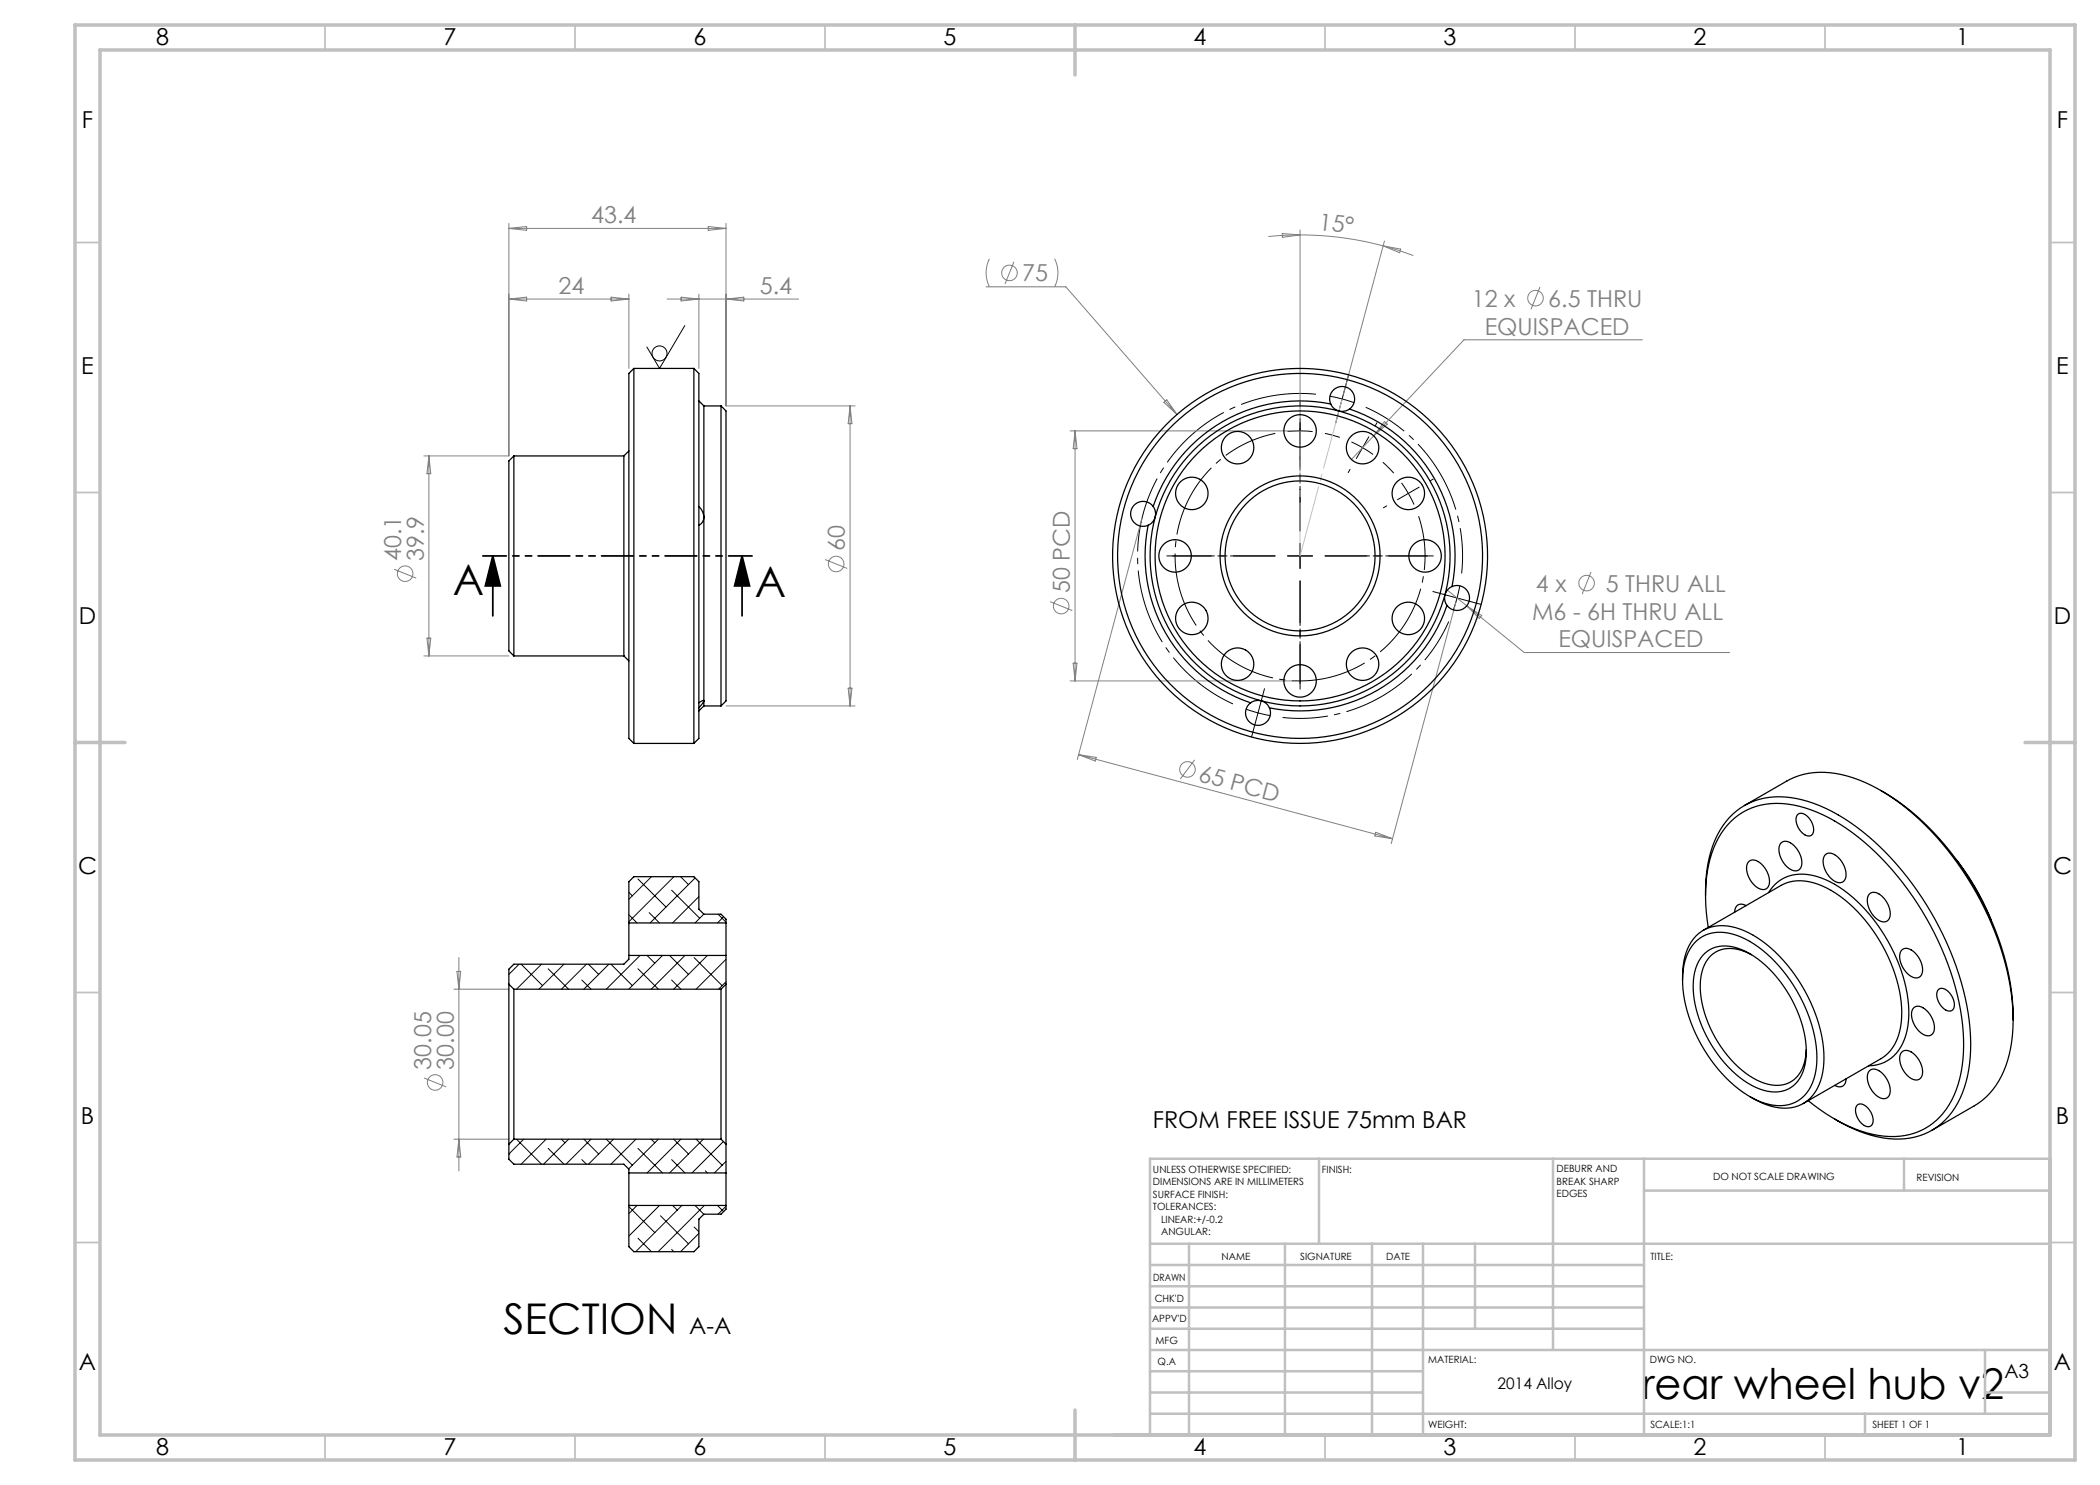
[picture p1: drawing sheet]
<svg xmlns="http://www.w3.org/2000/svg" width="420mm" height="297mm" viewBox="0 0 420 297" stroke-linecap="round" stroke-linejoin="round" font-family="sans-serif">
<g fill="none" stroke="#808080" stroke-width=".2">
<path d="M101.8 44.7v46.5h-17M101.8 45.7h43.4M101.8 45.7l3.5-.4v.8zM101.8 59.8l3.5-.4v.8zM101.8 59.8h24M122.2 59.4l3.6 .4-3.6 .4zM125.8 58.8v14.9M133.4 59.8h26.3M136.2 59.4l3.6 .4-3.6 .4zM139.8 58.8v14.9M141.6 45.3l3.6 .4-3.6 .4zM145.2 44.7v36.5h25.8"/>
<path d="M145.2 59.8l3.6-.4v.8zM197.2 57.4h16l22.2 25.5M197.9 51.8a6.3 6.3 0 0 0 0 5.6M202.8 52.4l-1.8 4.4M210.9 51.8a6.3 6.3 0 0 1 0 5.6M256.4 46.7l3.6 .3-3.5 .5zM260 46v37.5M260 47a64.2 64.2 0 0 1 16.6 2.2M260 47l-6.3 .3M276.6 49.2l3.5 .6-.2 .8zM276.6 49.2l6.1 1.9M276.9 48.2l-8.2 30.6"/>
<path d="M308 57.4l-1.8 4.5M328.5 68h-35.7l-22.5 23.9M85.8 91.2v40M85.8 91.2l.4 3.5h-.8zM170 81.2v60M170 81.2l.4 3.5h-.8zM214 86.2h45M215 86.2v50M215 86.2l.4 3.5h-.8zM232.8 80.5l.5-.5 2.1 2.9zM276.9 84.3l.6 .5-2.8 2.4zM78.8 113.8l4.5 1.8"/>
<path d="M165 111.9l4.5 1.8M228.4 103.7l-12.9 48.2M289.5 118l3.8 3.2M318.2 114.4l-1.8 4.4M84.8 131.2h17M85.4 127.6h.8l-.4 3.6zM169.6 137.6h.8l-.4 3.6zM210 120.3l4.5 1.8M214 136.2h45M214.6 132.6h.8l-.4 3.6zM291.1 120.6l-12.9 48.1M293.3 121.2l11.6 9.3h41"/>
<path d="M293.3 121.2l3 1.9-.4 .6zM145.2 141.2h25.8M215.7 150.9l62.8 16.9M215.7 150.9l3.6 .6-.2 .7zM238.9 152l-2.8 3.8M275.2 166.5l3.3 1.3-3.5-.6zM90.8 197.8h11M91.4 194.3h.8l-.4 3.5zM91.8 191.5v42.7M84.8 215.6l4.5 1.8M90.8 227.8h11M91.8 227.8l.4 3.6h-.8z"/>
<circle cx="201.9" cy="54.6" r="1.56"/>
<circle cx="307.1" cy="59.6" r="1.56"/>
<circle cx="81" cy="114.7" r="1.56"/>
<circle cx="167.2" cy="112.8" r="1.56"/>
<circle cx="317.3" cy="116.6" r="1.56"/>
<circle cx="212.2" cy="121.2" r="1.56"/>
<circle cx="237.5" cy="153.9" r="1.56"/>
<circle cx="87" cy="216.5" r="1.56"/>
</g>
<path d="M268 87.5l-3-.8M272.5 89.5l-2.2-1.1M272.5 89.5l2.1 1.4M278.8 94.6l-2.2-2.2M281.7 98.7l-1.4-2.1M281.7 98.7l1.1 2.2M291.4 119.6l.6-2.4M291.4 119.6l-.7 2.4M251.6 142.6l2.4 .5M251.6 142.6l-2.4-.8" fill="none" stroke="#000" stroke-width=".2" stroke-dasharray="15.2 1.3 1.3 1.3" stroke-linecap="butt"/>
<path d="M255 86.7a25 25 0 0 0-19.3 30.5 25 25 0 0 0 31.3 18 25 25 0 0 0 16.7-32" fill="none" stroke="#000" stroke-width=".2" stroke-dasharray="15.2 1.3 1.3 1.3" stroke-dashoffset="4.3" stroke-linecap="butt"/>
<path d="M263.5 78.9a32.5 32.5 0 0 0-34.9 23.9 32.5 32.5 0 0 0 18.3 38.1" fill="none" stroke="#000" stroke-width=".2" stroke-dasharray="15.2 1.3 1.3 1.3" stroke-dashoffset="-.3" stroke-linecap="butt"/>
<path d="M292.3 114.7a32.5 32.5 0 0 0-19.2-33.2M256.5 143.5a32.5 32.5 0 0 0 33.2-19.2" fill="none" stroke="#000" stroke-width=".2" stroke-dasharray="15.2 1.3 1.3 1.3" stroke-dashoffset="6.1" stroke-linecap="butt"/>
<g fill="none" stroke="#000" stroke-width=".2">
<path d="M137 65.1l-5.1 8.6-2.5-4.3M266 79.2l4.8 1.3M269.1 77.4l-1.3 4.8M257.5 86.3l2.5-.1 2.5 .1M260 83.7v5M125.8 178.5l.7 .7M127.6 175.8l5.6 5.6M130.3 175.3l-4.5 4.6M134.3 178l5.6 5.7M134.8 175.3l-9 9.1M136.1 175.3l1.6 1.6M139 175.6l-9 9"/>
<path d="M139.8 179.3l-5.3 5.3M103.8 192.8l-2 2.1M104.2 192.8l4.3 4.3M108.3 192.8l-5 5M109.6 193.8l4.1 4M112.8 192.8l-5 5M116.4 196l1.8 1.8M117.3 192.8l-5 5M117.7 192.8l2 2.1M121.8 192.8l-5 5M122.2 192.8l4.3 4.3M125.8 183l1.6 1.6"/>
<path d="M127.6 193.8l4.1 4M128 191.1l-6.7 6.7M129.4 191.1l1.6 1.5M129.8 182.5l2.1 2.1M132.5 191.1l-6.7 6.7M133.9 191.1l3.8 3.8M134.3 196l1.9 1.8M137 191.1l-6.8 6.7M138.8 191.5l5.6 5.6M140.8 182.8l-1.8 1.8M141.5 191.1l-6.8 6.7M143.6 182.8l1.6 1.6"/>
<path d="M144.7 183.4l-1.2 1.2M145.2 191.9l-6 5.9M145.2 196.4l-1.5 1.4M101.8 230.8h.1M103.3 227.8l5 5M104.7 227.8l-2.9 3M109.2 227.8l-5 5M109.6 229.7l3.2 3.1M112.3 227.8l.7 .8M113.7 227.8l-5 5M116.4 231.9l.9 .9M116.8 227.8l2.9 3"/>
<path d="M118.2 227.8l-5 5M121.3 227.8l5.2 5.2M122.7 227.8l-5 5M127.2 227.8l-5 5M127.6 229.7l4.9 4.9M130.2 227.8l.8 .8M131.7 227.8l-6 6M134.3 231.9l2.7 2.7M134.7 227.8l3 3M136.2 227.8l-6.8 6.8M139.2 227.8l5.2 5.2M140.7 227.8l-6.8 6.8"/>
<path d="M141.1 234.2l.4 .4M144.7 228.3l-6.3 6.3M145.2 232.3l-2.3 2.3M125.8 241.3l5.2 5.2M127.4 241.1l-1.6 1.6M127.6 247.6l2.7 2.7M131.9 241.1l-6.1 6.1M132.1 243.1l5.6 5.7M134.3 249.9l.5 .4M134.5 241.1l.9 .9M136.4 241.1l-9.3 9.2M138.8 245.4l1 1"/>
<path d="M139 241.1l1.8 1.8M139.8 246.7l-3.7 3.6M140.9 241.1l-9.3 9.2M143.5 241.1l1.2 1.2M145.2 241.3l-1.6 1.5"/>
<circle cx="131.9" cy="70.7" r="1.5"/>
</g>
<path d="M98.6 111.2l1.5 6h-3zM98.6 111.2v12M148.4 111.2l1.5 6h-3zM148.4 111.2v12" fill="none" stroke="#000" stroke-width=".35"/>
<g fill="none" stroke="#000" stroke-width=".2" stroke-dasharray="15.2 1.3 1.3 1.3">
<path d="M269.1 77.4l.6-2.4M260 81.2v-.8M260 91.2v.7M267.8 82.2l-.7 2.4M270 93.9l-.4 .6M272.5 89.5l1.3-2.1M272.5 89.5l-1.2 2.2M275 85.2l.4-.6M281.7 98.7l2.1-1.3M281.7 98.7l-2.2 1.2M286 96.2l.6-.4M260 111.2v-2.5"/>
<path d="M260 111.2h-2.5M260 111.2v2.5M260 111.2h2.5M277.3 101.2l-.6 .4M289 118.9l-2.4-.6M291.4 119.6l2.4 .6M291.4 119.6l-2.4-.7M293.8 120.2l2.4 .7M251 145l-.7 2.4M251.6 142.6l-.6 2.4M251.6 142.6l.6-2.4M252.2 140.2l.7-2.5"/>
</g>
<path d="M255 111.2h-21.6M260 106.2v-21.7M260 116.2v21.6M265 111.2h21.7" fill="none" stroke="#000" stroke-width=".2" stroke-dasharray="15.2 1.3 1.3 1.3" stroke-dashoffset="6.3"/>
<path d="M255 111.2h-20.5M260 106.2v-20.5M260 116.2v20.5M265 111.2h20.5" fill="none" stroke="#000" stroke-width=".2" stroke-dasharray="15.2 1.3 1.3 1.3" stroke-dashoffset="6.9"/>
<path d="M150.4 111.2h-53.8" fill="none" stroke="#000" stroke-width=".35" stroke-dasharray="6.3 1.3 1.3 1.3 1.3 1.3" stroke-dashoffset="1.6"/>
<path d="M268.4 79.8l-8.4 31.4" fill="none" stroke="#c0c0c0" stroke-width=".2" stroke-dasharray="15.2 1.3 1.3 1.3" stroke-dashoffset=".9"/>
<path d="M260 111.2v-25" fill="none" stroke="#c0c0c0" stroke-width=".2" stroke-dasharray="15.2 1.3 1.3 1.3" stroke-dashoffset="4.6"/>
<g fill="none" stroke="#c0c0c0" stroke-width=".35">
<path d="M65 5v5M115 5v5M165 5v5M265 5v5M315 5v5M365 5v5M15 48.5h5M410 48.5h5M15 98.5h5M410 98.5h5M15 198.5h5M410 198.5h5"/>
<path d="M15 248.5h5M410 248.5h5M65 287v5M115 287v5M165 287v5M265 287v5M315 287v5M365 287v5"/>
</g>
<g fill="none" stroke="#c0c0c0" stroke-width=".5">
<path d="M263.8 231.8v17M310.6 231.8v38.2M328.8 231.8v55.2M328.8 238.1h81.2M380.8 231.8v6.3M410 231.8h-180v55.2M230 248.8h180M230 257.3h98.8M230 253h98.8M237.8 248.8v38.2M257 248.8v38.2M274.4 248.8v38.2"/>
<path d="M284.6 248.8v38.2M295 248.8v17M230 265.8h98.8M230 261.5h98.8M230 278.5h54.6M230 274.3h54.6M230 270h180M397 278.5h13M397 270v12.8M230 282.8h180M373 282.8v4.2"/>
</g>
<path d="M15 5h400v287h-400zM20 10h390v277h-390zM215 5v10M15 148.5h10M405 148.5h10M215 282v10" fill="none" stroke="#c0c0c0" stroke-width=".7"/>
<path d="M148.4 111.2l1.5 6h-3zM98.6 111.2l1.5 6h-3z" fill="#000"/>
<g fill="none" stroke="#000" stroke-width=".25">
<path d="M126.8 73.7l-1 1v73l1 1M126.8 73.7v75M126.8 73.7h12M138.8 73.7v75M138.8 73.7l1 1v73l-1 1M102.8 91.2l-1 1v38l1 1M102.8 91.2v40M102.8 91.2h22M124.8 91.2v40M125.8 90.2l-1 1M139.8 80.2l1 1M140.8 81.2v22.2"/>
<path d="M140.8 81.2h3.4M144.2 81.2v60M144.2 81.2l1 1v58l-1 1M266.1 80.8a2.5 2.5 0 0 0 3.8 1M266.1 80.8a31 31 0 0 0-35.5 20.5M266.1 80.8a2.5 2.5 0 0 1 1.2-3.2 2.5 2.5 0 0 1 3.2 .9 2.5 2.5 0 0 1-.6 3.3M269.9 81.8a31 31 0 0 1 20.5 35.5M139.8 101.3a3.2 3.2 0 0 1 1 2.1M140.8 103.4a1.78 1.78 0 0 1-1 1.7M140.8 103.4v36.8M229.6 105.1a31 31 0 0 0 20.5 35.5M230.6 101.3a2.5 2.5 0 0 1-1 3.8"/>
<path d="M230.6 101.3a2.5 2.5 0 0 0-3.3-.6 2.5 2.5 0 0 0-.9 3.2 2.5 2.5 0 0 0 3.2 1.2M290.4 117.3a2.5 2.5 0 0 0-1 3.8M290.4 117.3a2.5 2.5 0 0 1 3.2 1.1 2.5 2.5 0 0 1-.9 3.3 2.5 2.5 0 0 1-3.3-.6M102.8 131.2h22M124.8 131.2l1 1M289.4 121.1a31 31 0 0 1-35.5 20.5M126.8 148.7h12M140.8 140.2h-.4l-.6 .4M140.8 140.2v1M140.8 140.2l-1 1.4M140.8 141.2h3.4M140.8 141.2l-1 1"/>
<path d="M250.1 140.6a2.5 2.5 0 0 1 3.8 1M250.1 140.6a2.5 2.5 0 0 0-.6 3.3 2.5 2.5 0 0 0 3.3 .9 2.5 2.5 0 0 0 1.1-3.2M376.1 158.1a53.3 53.3 0 0 1 20.3 22.1 50.9 50.9 0 0 1 6.2 23.8M341.1 179.1a23.2 23.2 0 0 1 4.1-14.8 13.7 13.7 0 0 1 14.1-4.6 34.9 34.9 0 0 1 16.7 9.7 61.3 61.3 0 0 1 17.8 34.8 28 28 0 0 1-2.3 16.4 13.5 13.5 0 0 1-14.9 7 27.6 27.6 0 0 1-9.7-3.8M348.9 161.1l8.5-4.9a15.8 15.8 0 0 1 13.3-.6 43.2 43.2 0 0 1 18.8 14.3 59.6 59.6 0 0 1 13 31.6 25 25 0 0 1-3.3 15.6 13.3 13.3 0 0 1-4.3 4.1l-8.5 4.9M349.7 172.3a1.86 1.86 0 0 1 2.6 .5 4.4 4.4 0 0 1 1.4 4.5 1.54 1.54 0 0 1-2.5 .1 4.4 4.4 0 0 1-1.6-4.8zM353.7 178.5a7.9 7.9 0 0 1 9.6-3.2 24.7 24.7 0 0 1 12.2 9.7 31.5 31.5 0 0 1 6.3 18.1 11 11 0 0 1-3.6 8.6 7.4 7.4 0 0 1-4.5 1.5M356.2 168.6a1.87 1.87 0 0 1 2.6 .5 4.4 4.4 0 0 1 1.3 4.5 1.54 1.54 0 0 1-2.4 0 4.4 4.4 0 0 1-1.7-4.8zM359.5 163a1.54 1.54 0 0 1 2.2 .5 2.81 2.81 0 0 1 .7 3.5 1.74 1.74 0 0 1-2.3-.8 2.95 2.95 0 0 1-.6-3.2zM365.1 170.9a1.86 1.86 0 0 1 2.5 .6 4.4 4.4 0 0 1 1.4 4.5 1.54 1.54 0 0 1-2.4 0 4.4 4.4 0 0 1-1.7-4.8zM373.9 178.8a1.86 1.86 0 0 1 2.6 .5 4.4 4.4 0 0 1 1.3 4.5 1.54 1.54 0 0 1-2.4 0 4.4 4.4 0 0 1-1.7-4.8zM391.2 171.9a49.7 49.7 0 0 1 7 12.1"/>
<path d="M101.8 196.8v32M101.8 196.8l1 1M102.8 197.8v30M102.8 197.8h41.4M125.8 184.6v6.5M125.8 184.6v-8.3l1-1h12l1 1v5.5l1 1h3.4l1 1v.8M125.8 191.1v.7l-1 1h-22l-1 1v3M125.8 184.6h19.4M125.8 191.1h19.4M144.2 197.8v30M145.2 184.6v6.5M145.2 196.8v32"/>
<path d="M145.2 196.8l-1 1M145.2 191.1v5.7M336.5 196a12.1 12.1 0 0 1 2.7-8.8 8 8 0 0 1 8.8-1.4 25.7 25.7 0 0 1 12.3 11.3 27.8 27.8 0 0 1 4.4 16.4 8.6 8.6 0 0 1-5 7.7 10.9 10.9 0 0 1-9-1.5l-.8-.4M339.4 188.1a8 8 0 0 1 8.8-.7 27.2 27.2 0 0 1 12.8 14 21.3 21.3 0 0 1 1.7 14.5 7.1 7.1 0 0 1-8.9 5 21.7 21.7 0 0 1-11.6-8.9 27.9 27.9 0 0 1-5.6-17.2 9.9 9.9 0 0 1 2.8-6.7zM340.7 186.1l15.5-9a9.5 9.5 0 0 1 9.1 .5 30.5 30.5 0 0 1 13.7 17.2 19.6 19.6 0 0 1 .4 13.2l-.4 .7a7.3 7.3 0 0 1-2.8 3l-15.5 9M341 190.7a6.6 6.6 0 0 1 7.4-.8 23.3 23.3 0 0 1 11.4 13.2 16.7 16.7 0 0 1 .8 11.2 6 6 0 0 1-7.9 3.8 20.4 20.4 0 0 1-11-10.1 20.3 20.3 0 0 1-2.8-13.5l.8-2.2zM341.6 185.5a29.4 29.4 0 0 1 1.6-17 13.3 13.3 0 0 1 15.5-7.5 34 34 0 0 1 16.5 9.5 59.4 59.4 0 0 1 17.3 34.5 26.2 26.2 0 0 1-2.7 15.9 13.1 13.1 0 0 1-14.1 6.2 30.6 30.6 0 0 1-14.1-7M349.2 181.1a1.4 1.4 0 0 0-1.6-.1 1.4 1.4 0 0 0-.7 1.4M350.3 190.9a7.4 7.4 0 0 0-7.3-.4 7.4 7.4 0 0 0-2.9 6.3 23.3 23.3 0 0 0 10.6 18.8 7.5 7.5 0 0 0 7.6 .7 7.4 7.4 0 0 0 3-6.4M380.4 190a1.86 1.86 0 0 1 2.5 .5 4.4 4.4 0 0 1 1.4 4.5 1.54 1.54 0 0 1-2.4 0 4.4 4.4 0 0 1-1.7-4.8zM387.6 198a1.54 1.54 0 0 1 2.3 .5 2.81 2.81 0 0 1 .6 3.5 1.74 1.74 0 0 1-2.3-.8 2.95 2.95 0 0 1-.6-3.2zM369.2 215.8a1.39 1.39 0 0 1-.7 1.4 1.39 1.39 0 0 1-1.6-.1"/>
<path d="M373.9 214.1a1.86 1.86 0 0 1 2.6 .6 4.4 4.4 0 0 1 1.3 4.5 1.54 1.54 0 0 1-2.4 0 4.4 4.4 0 0 1-1.7-4.8zM380.4 210.4a1.86 1.86 0 0 1 2.5 .5 4.4 4.4 0 0 1 1.4 4.5 1.54 1.54 0 0 1-2.4 .1 4.4 4.4 0 0 1-1.7-4.8zM382.7 201.6a1.86 1.86 0 0 1 2.6 .5 4.4 4.4 0 0 1 1.3 4.5 1.54 1.54 0 0 1-2.4 0 4.4 4.4 0 0 1-1.7-4.8zM101.8 228.8v3l1 1h22l1 1v.8M102.8 227.8h41.4M102.8 227.8l-1 1M125.8 234.6v6.5M125.8 234.6h19.4M144.2 227.8l1 1M145.2 234.6v6.5M145.2 228.8v5.8M371.4 221.1a1.54 1.54 0 0 1 2.2 .6 2.81 2.81 0 0 1 .6 3.4 1.73 1.73 0 0 1-2.2-.8 2.95 2.95 0 0 1-.6-3.2z"/>
<path d="M125.8 241.1v8.2l1 1h12l1-1v-5.5l1-1h3.4l1-1v-.7M125.8 241.1h19.4"/>
<circle cx="238.4" cy="98.7" r="3.3"/>
<circle cx="247.5" cy="89.5" r="3.2"/>
<circle cx="260" cy="86.2" r="3.2"/>
<circle cx="272.5" cy="89.5" r="3.3"/>
<circle cx="281.7" cy="98.7" r="3.2"/>
<circle cx="235" cy="111.2" r="3.3"/>
<circle cx="260" cy="111.2" r="15"/>
<circle cx="260" cy="111.2" r="37.5"/>
<circle cx="260" cy="111.2" r="30"/>
<circle cx="260" cy="111.2" r="36.5"/>
<circle cx="260" cy="111.2" r="29"/>
<circle cx="260" cy="111.2" r="16"/>
<circle cx="285" cy="111.2" r="3.2"/>
<circle cx="238.4" cy="123.7" r="3.2"/>
<circle cx="247.5" cy="132.8" r="3.3"/>
<circle cx="260" cy="136.2" r="3.2"/>
<circle cx="272.5" cy="132.8" r="3.2"/>
<circle cx="281.7" cy="123.7" r="3.3"/>
</g>
<g font-size="8.5">
<text x="90.6" y="119">A</text>
<text x="151" y="119.3">A</text>
<text x="100.7" y="266.9">SECTION</text>
<text x="328.4" y="279.7">rear wheel hub v2</text>
</g>
<g font-size="4.7">
<text x="31.2" y="9">8</text>
<text x="88.7" y="9">7</text>
<text x="138.7" y="9">6</text>
<text x="188.7" y="9">5</text>
<text x="238.7" y="9">4</text>
<text x="288.7" y="9">3</text>
<text x="338.7" y="9">2</text>
<text x="391.2" y="9">1</text>
<text x="16.4" y="25.5">F</text>
<text x="411.4" y="25.5">F</text>
<text x="16.2" y="74.8">E</text>
<text x="411.2" y="74.8">E</text>
<text x="15.8" y="124.7">D</text>
<text x="410.8" y="124.7">D</text>
<text x="15.6" y="174.7">C</text>
<text x="410.6" y="174.7">C</text>
<text x="16.2" y="224.8">B</text>
<text x="230.6" y="225.6">FROM FREE ISSUE 75mm BAR</text>
<text x="411.2" y="224.8">B</text>
<text x="137.8" y="266.9">A-A</text>
<text x="15.8" y="274">A</text>
<text x="410.8" y="274">A</text>
<text x="31.2" y="291">8</text>
<text x="88.7" y="291">7</text>
<text x="138.7" y="291">6</text>
<text x="188.7" y="291">5</text>
<text x="238.7" y="291">4</text>
<text x="288.7" y="291">3</text>
<text x="338.7" y="291">2</text>
<text x="391.2" y="291">1</text>
</g>
<g font-size="4.7" fill="#808080">
<text x="118.3" y="44.7">43.4</text>
<text x="263.6" y="46" transform="rotate(6 263.6 46)">15°</text>
<text x="111.7" y="58.8">24</text>
<text x="152" y="58.8">5.4</text>
<text x="204.5" y="56.3">75</text>
<text x="294.4" y="61.3">12 x</text>
<text x="309.7" y="61.3">6.5 THRU</text>
<text x="296.9" y="66.9">EQUISPACED</text>
<text x="80.2" y="112.2" transform="rotate(-90 80.2 112.2)">40.1</text>
<text x="84.8" y="112.2" transform="rotate(-90 84.8 112.2)">39.9</text>
<text x="168.9" y="110.2" transform="rotate(-90 168.9 110.2)">60</text>
<text x="213.9" y="118.7" transform="rotate(-90 213.9 118.7)">50 PCD</text>
<text x="307.2" y="118.3">4 x</text>
<text x="321.2" y="118.3">5 THRU ALL</text>
<text x="306.4" y="123.9">M6 - 6H THRU ALL</text>
<text x="311.7" y="129.5">EQUISPACED</text>
<text x="239.5" y="156.2" transform="rotate(15 239.5 156.2)">65 PCD</text>
<text x="86.2" y="213.9" transform="rotate(-90 86.2 213.9)">30.05</text>
<text x="90.8" y="213.9" transform="rotate(-90 90.8 213.9)">30.00</text>
</g>
<text font-size="3.9" x="400.9" y="275.5">A3</text>
<text font-size="3.2" x="299.5" y="277.9">2014 Alloy</text>
<g font-size="2">
<text x="230.6" y="234.6">UNLESS OTHERWISE SPECIFIED:</text>
<text x="230.6" y="237.1">DIMENSIONS ARE IN MILLIMETERS</text>
<text x="230.6" y="239.6">SURFACE FINISH:</text>
<text x="264.4" y="234.6">FINISH:</text>
<text x="311.3" y="234.5">DEBURR AND</text>
<text x="311.3" y="237">BREAK SHARP</text>
<text x="311.3" y="239.5">EDGES</text>
<text x="342.6" y="236">DO NOT SCALE DRAWING</text>
<text x="383.3" y="236.2">REVISION</text>
<text x="230.6" y="242.1">TOLERANCES:</text>
<text x="232.2" y="244.6">LINEAR:+/-0.2</text>
<text x="232.2" y="247.1">ANGULAR:</text>
<text x="244.3" y="252">NAME</text>
<text x="260" y="251.9">SIGNATURE</text>
<text x="277.2" y="251.9">DATE</text>
<text x="330.1" y="251.9">TITLE:</text>
<text x="230.6" y="256.1">DRAWN</text>
<text x="230.9" y="260.3">CHK'D</text>
<text x="230.4" y="264.4">APPV'D</text>
<text x="231.1" y="268.8">MFG</text>
<text x="231.5" y="273">Q.A</text>
<text x="285.6" y="272.5">MATERIAL:</text>
<text x="330" y="272.5">DWG NO.</text>
<text x="285.6" y="285.5">WEIGHT:</text>
<text x="330.1" y="285.6">SCALE:1:1</text>
<text x="374.5" y="285.6">SHEET 1 OF 1</text>
</g>
</svg>
